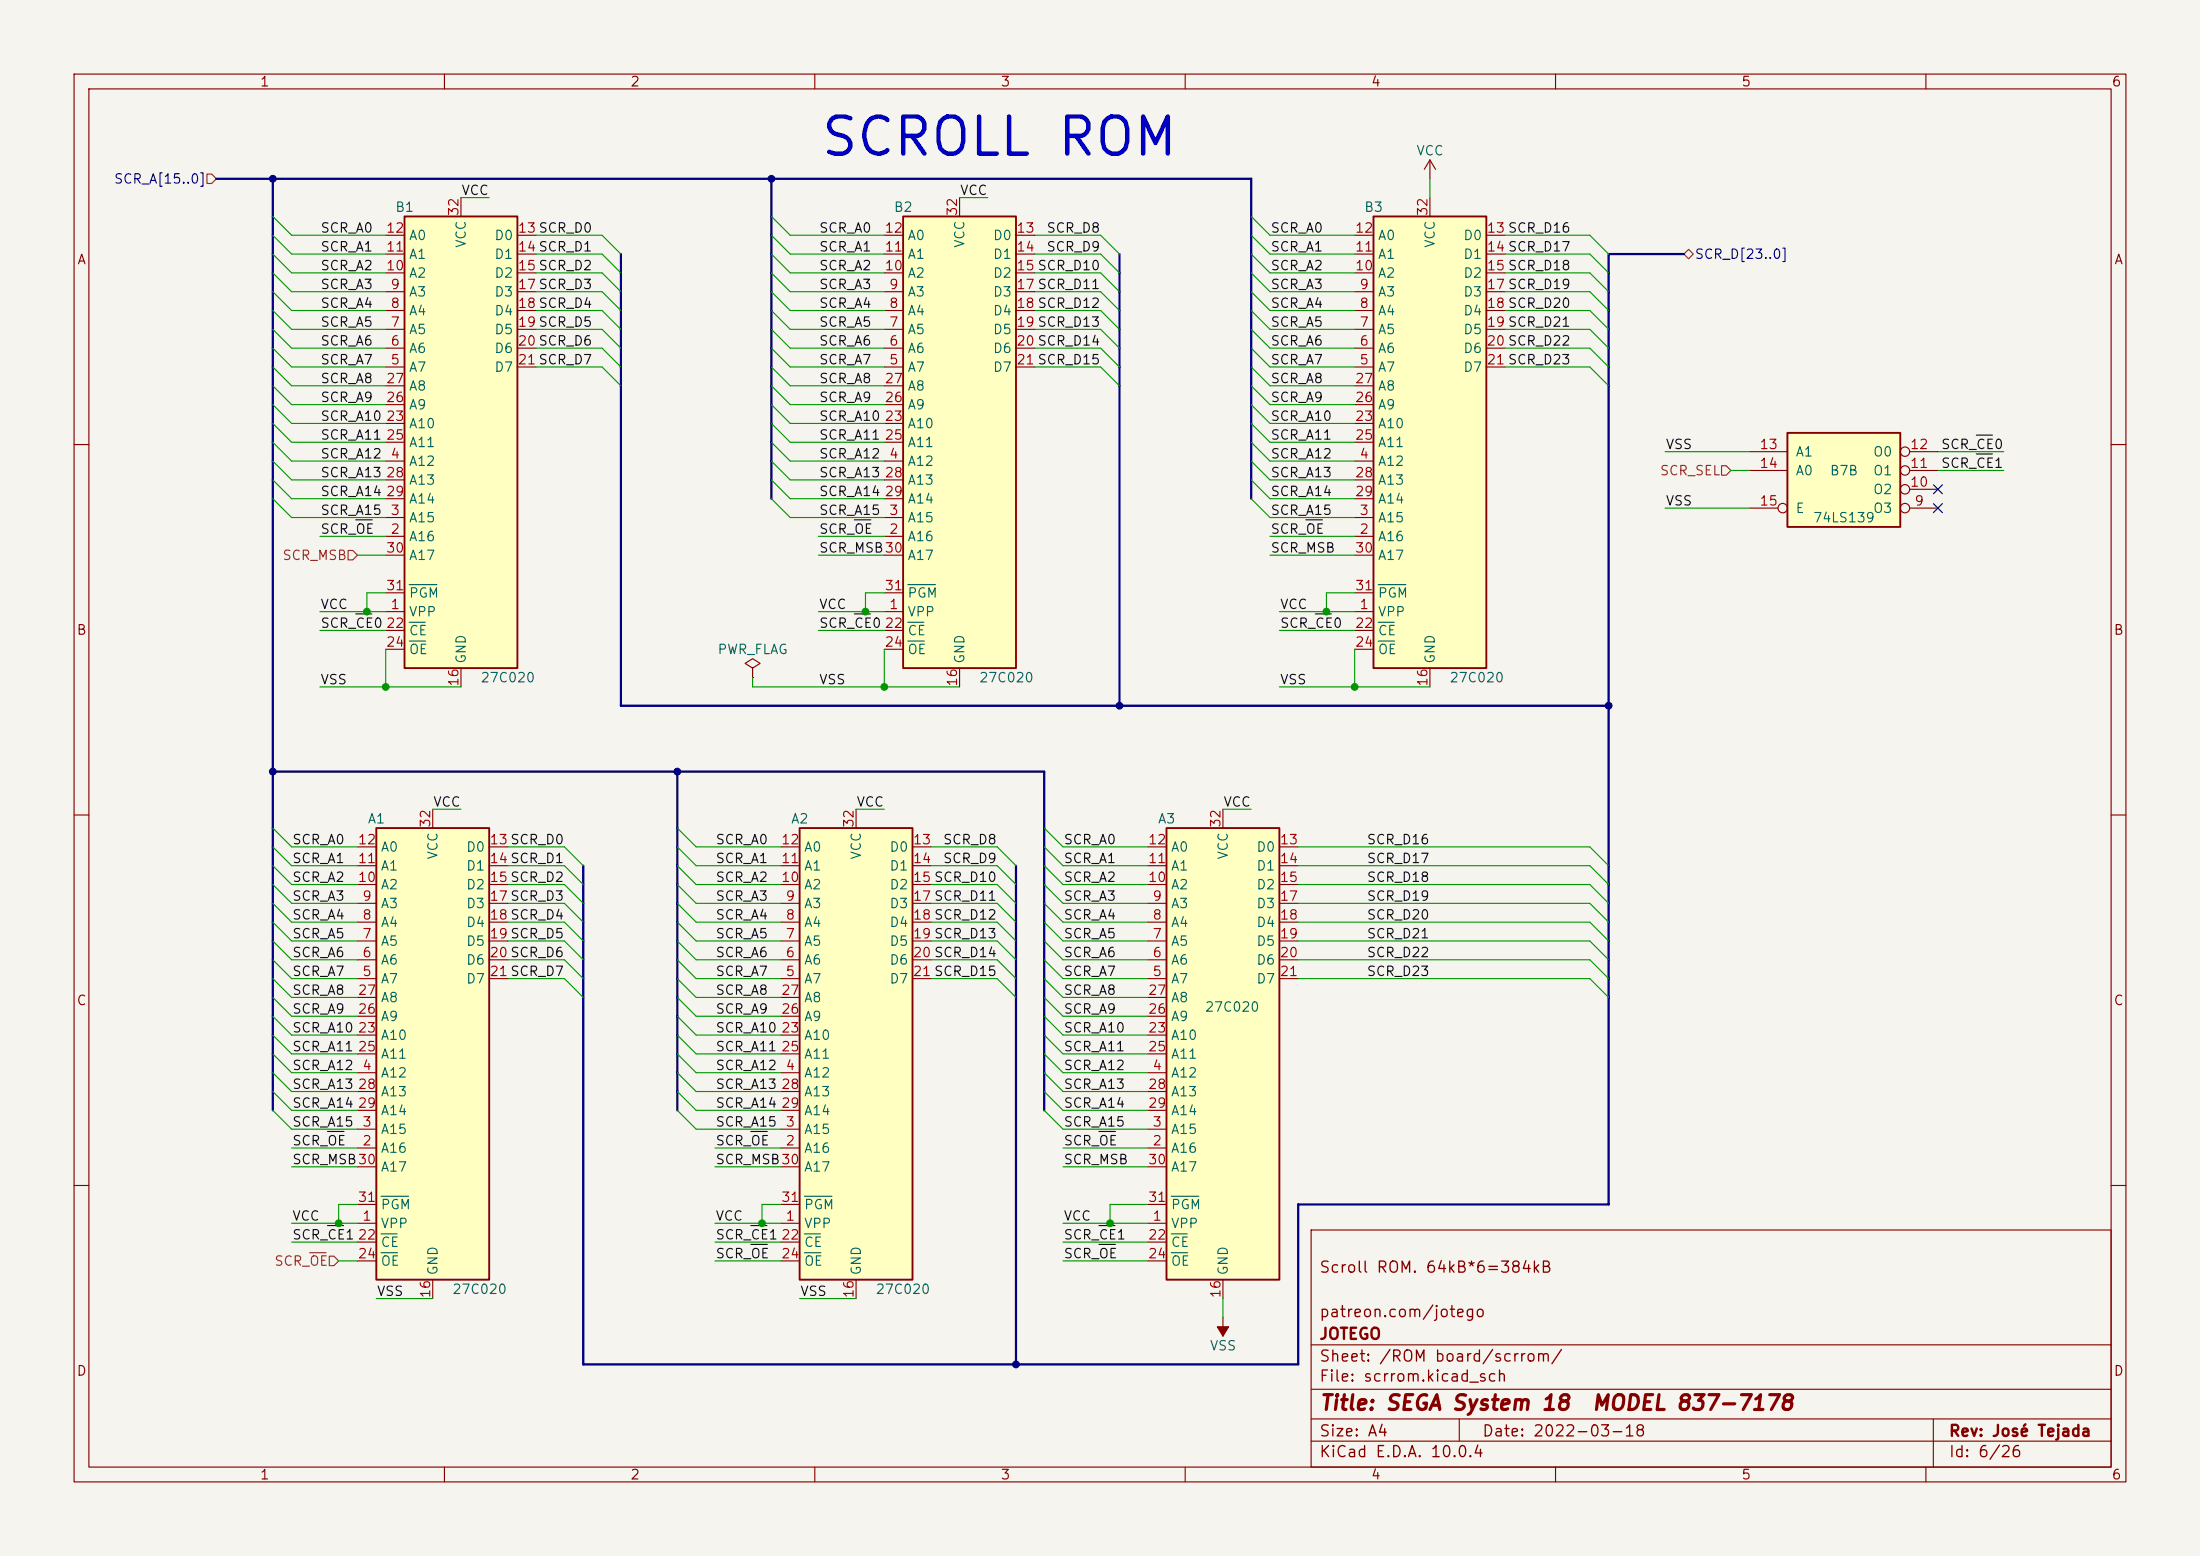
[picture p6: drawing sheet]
<svg xmlns="http://www.w3.org/2000/svg" width="297mm" height="210mm" viewBox="0 0 297 210" stroke-linecap="round" stroke-linejoin="round" font-family="sans-serif">
<path d="M0 0h297v210h-297z" fill="#f5f4ef" stroke="#f5f4ef" stroke-width=".14"/>
<g fill="none" stroke="#840000" stroke-width=".15">
<path d="M10 10h277v190h-277zM12 12h273v186h-273zM60 10v2M110 10v2M160 10v2M210 10v2M260 10v2M10 60h2M285 60h2M10 110h2M285 110h2M10 160h2"/>
<path d="M177 166h108v32h-108zM285 160h2M60 198v2M110 198v2M160 198v2M177 194.5h108M177 191.5h108M177 187.5h108M177 181.5h108M197 191.5v3M210 198v2M260 198v2"/>
<path d="M261 191.5v6.5"/>
</g>
<path d="M54.6 29.2h15.2v61h-15.2z" fill="#ffffc2"/>
<path d="M54.6 29.2h15.2v61h-15.2z" fill="none" stroke="#840000" stroke-width=".25"/>
<g fill="none" stroke="#840000" stroke-width=".15">
<path d="M52.1 39.4h2.5M52.1 36.8h2.5M52.1 34.3h2.5M52.1 31.8h2.5M62.2 26.7v2.5M69.8 39.4h2.6M69.8 36.8h2.6M69.8 34.3h2.6M69.8 31.8h2.6M193 21.6l-.7 1.3M193 21.6l.8 1.3M193 21.6v2.5"/>
<path d="M52.1 49.5h2.5M52.1 47h2.5M52.1 44.5h2.5M52.1 41.9h2.5M52.1 57.2h2.5M52.1 59.7h2.5M52.1 54.6h2.5M52.1 52.1h2.5M69.8 49.5h2.6M69.8 47h2.6M69.8 44.5h2.6M69.8 41.9h2.6"/>
<path d="M52.1 72.4h2.5M52.1 69.9h2.5M52.1 62.2h2.5M52.1 64.8h2.5M52.1 67.3h2.5M52.1 74.9h2.5M52.1 82.6h2.5M52.1 85.1h2.5M52.1 87.6h2.5M52.1 80h2.5M62.2 90.2v2.5"/>
</g>
<path d="M55.2 78.9h3.8M55.2 84h2.2M55.2 86.5h2.3" fill="none" stroke="#006464" stroke-width=".15"/>
<path d="M157.5 111.8h15.2v60.9h-15.2z" fill="#ffffc2"/>
<path d="M157.5 111.8h15.2v60.9h-15.2z" fill="none" stroke="#840000" stroke-width=".25"/>
<g fill="none" stroke="#840000" stroke-width=".15">
<path d="M154.9 119.4h2.6M154.9 116.8h2.6M154.9 114.3h2.6M165.1 109.2v2.6M172.7 119.4h2.6M172.7 116.8h2.6M172.7 114.3h2.6M154.9 132.1h2.6M154.9 129.5h2.6M154.9 127h2.6M154.9 124.5h2.6M154.9 121.9h2.6"/>
<path d="M154.9 139.7h2.6M154.9 137.2h2.6M154.9 134.6h2.6M172.7 132.1h2.6M172.7 129.5h2.6M172.7 127h2.6M172.7 124.5h2.6M172.7 121.9h2.6M154.9 154.9h2.6M154.9 152.4h2.6M154.9 144.8h2.6M154.9 142.2h2.6"/>
<path d="M154.9 147.3h2.6M154.9 149.9h2.6M154.9 157.5h2.6M154.9 165.1h2.6M154.9 167.6h2.6M154.9 170.2h2.6M154.9 162.6h2.6M165.1 172.7v2.6M165.1 177.8v2.5"/>
</g>
<path d="M158.1 166.5h2.2M158.1 169.1h2.2M158.1 161.5h3.8" fill="none" stroke="#006464" stroke-width=".15"/>
<path d="M164.3 179.1h1.6l-.8 1.2z" fill="#840000" stroke="#840000" stroke-width=".15"/>
<path d="M185.4 29.2h15.3v61h-15.3z" fill="#ffffc2"/>
<path d="M185.4 29.2h15.3v61h-15.3z" fill="none" stroke="#840000" stroke-width=".25"/>
<g fill="none" stroke="#840000" stroke-width=".15">
<path d="M182.9 39.4h2.5M182.9 36.8h2.5M182.9 34.3h2.5M182.9 31.8h2.5M193 26.7v2.5M200.7 39.4h2.5M200.7 36.8h2.5M200.7 34.3h2.5M200.7 31.8h2.5M182.9 49.5h2.5M182.9 47h2.5M182.9 44.5h2.5"/>
<path d="M182.9 41.9h2.5M182.9 57.2h2.5M182.9 59.7h2.5M182.9 54.6h2.5M182.9 52.1h2.5M200.7 49.5h2.5M200.7 47h2.5M200.7 44.5h2.5M200.7 41.9h2.5M182.9 72.4h2.5M182.9 69.9h2.5M182.9 62.2h2.5"/>
<path d="M182.9 64.8h2.5M182.9 67.3h2.5M182.9 74.9h2.5M182.9 82.6h2.5M182.9 85.1h2.5M182.9 87.6h2.5M182.9 80h2.5M193 90.2v2.5"/>
</g>
<path d="M186.1 78.9h3.7M186.1 84h2.1M186.1 86.5h2.2" fill="none" stroke="#006464" stroke-width=".15"/>
<path d="M241.3 58.4h15.2v12.7h-15.2z" fill="#ffffc2"/>
<path d="M241.3 58.4h15.2v12.7h-15.2z" fill="none" stroke="#840000" stroke-width=".25"/>
<g fill="none" stroke="#840000" stroke-width=".15">
<path d="M236.2 68.6h3.8M236.2 63.5h5.1M236.2 61h5.1M257.8 68.6h3.8M257.8 66h3.8M257.8 63.5h3.8M257.8 61h3.8"/>
<circle cx="240.7" cy="68.6" r=".63"/>
<circle cx="257.2" cy="66" r=".63"/>
<circle cx="257.2" cy="68.6" r=".63"/>
<circle cx="257.2" cy="61" r=".63"/>
<circle cx="257.2" cy="63.5" r=".63"/>
</g>
<path d="M50.8 111.8h15.2v60.9h-15.2z" fill="#ffffc2"/>
<path d="M50.8 111.8h15.2v60.9h-15.2z" fill="none" stroke="#840000" stroke-width=".25"/>
<g fill="none" stroke="#840000" stroke-width=".15">
<path d="M48.3 119.4h2.5M48.3 116.8h2.5M48.3 114.3h2.5M58.4 109.2v2.6M66 119.4h2.6M66 116.8h2.6M66 114.3h2.6M48.3 132.1h2.5M48.3 129.5h2.5M48.3 127h2.5M48.3 124.5h2.5M48.3 121.9h2.5"/>
<path d="M48.3 139.7h2.5M48.3 137.2h2.5M48.3 134.6h2.5M66 132.1h2.6M66 129.5h2.6M66 127h2.6M66 124.5h2.6M66 121.9h2.6M48.3 154.9h2.5M48.3 152.4h2.5M48.3 144.8h2.5M48.3 142.2h2.5"/>
<path d="M48.3 147.3h2.5M48.3 149.9h2.5M48.3 157.5h2.5M48.3 165.1h2.5M48.3 167.6h2.5M48.3 170.2h2.5M48.3 162.6h2.5M58.4 172.7v2.6"/>
</g>
<path d="M51.4 166.5h2.2M51.4 169.1h2.3M51.4 161.5h3.8" fill="none" stroke="#006464" stroke-width=".15"/>
<path d="M121.9 29.2h15.3v61h-15.3z" fill="#ffffc2"/>
<path d="M121.9 29.2h15.3v61h-15.3z" fill="none" stroke="#840000" stroke-width=".25"/>
<g fill="none" stroke="#840000" stroke-width=".15">
<path d="M119.4 39.4h2.5M119.4 36.8h2.5M119.4 34.3h2.5M119.4 31.8h2.5M129.5 26.7v2.5M137.2 39.4h2.5M137.2 36.8h2.5M137.2 34.3h2.5M137.2 31.8h2.5M119.4 49.5h2.5M119.4 47h2.5M119.4 44.5h2.5"/>
<path d="M119.4 41.9h2.5M119.4 57.2h2.5M119.4 59.7h2.5M119.4 54.6h2.5M119.4 52.1h2.5M137.2 49.5h2.5M137.2 47h2.5M137.2 44.5h2.5M137.2 41.9h2.5M119.4 72.4h2.5M119.4 69.9h2.5M119.4 62.2h2.5"/>
<path d="M119.4 64.8h2.5M119.4 67.3h2.5M119.4 74.9h2.5M119.4 82.6h2.5M119.4 85.1h2.5M119.4 87.6h2.5M119.4 80h2.5M129.5 90.2v2.5"/>
</g>
<path d="M122.6 78.9h3.7M122.6 84h2.1M122.6 86.5h2.2" fill="none" stroke="#006464" stroke-width=".15"/>
<path d="M107.9 111.8h15.3v60.9h-15.3z" fill="#ffffc2"/>
<path d="M107.9 111.8h15.3v60.9h-15.3z" fill="none" stroke="#840000" stroke-width=".25"/>
<g fill="none" stroke="#840000" stroke-width=".15">
<path d="M101.6 90.2l1-.7-1-.6-1 .6 1 .7v1.2M101.6 91.4h.1M105.4 119.4h2.5M105.4 116.8h2.5M105.4 114.3h2.5M115.6 109.2v2.6M123.2 119.4h2.5M123.2 116.8h2.5M123.2 114.3h2.5M105.4 132.1h2.5M105.4 129.5h2.5M105.4 127h2.5"/>
<path d="M105.4 124.5h2.5M105.4 121.9h2.5M105.4 139.7h2.5M105.4 137.2h2.5M105.4 134.6h2.5M123.2 132.1h2.5M123.2 129.5h2.5M123.2 127h2.5M123.2 124.5h2.5M123.2 121.9h2.5M105.4 154.9h2.5M105.4 152.4h2.5"/>
<path d="M105.4 144.8h2.5M105.4 142.2h2.5M105.4 147.3h2.5M105.4 149.9h2.5M105.4 157.5h2.5M105.4 165.1h2.5M105.4 167.6h2.5M105.4 170.2h2.5M105.4 162.6h2.5M115.6 172.7v2.6"/>
</g>
<path d="M108.6 166.5h2.2M108.6 169.1h2.2M108.6 161.5h3.7" fill="none" stroke="#006464" stroke-width=".15"/>
<path d="M27.9 23.5h.7l.6 .6-.6 .7h-.7zM227.3 34.3l.7-.6 .6 .6-.6 .6zM47 74.3h.6l.7 .6-.7 .7h-.6zM232.4 62.9h.6l.7 .6-.7 .6h-.6zM41.8 169.1h2.2M44.4 169.5h.7l.6 .7-.6 .6h-.7z" fill="none" stroke="#725600" stroke-width=".15"/>
<g fill="none" stroke="#0f0f0f" stroke-width=".15">
<path d="M266.8 58.7h2.2M48 70.2h2.2M115.3 70.2h2.3M176.3 70.2h2.2M266.8 61.3h2.2M48 82.9h2.2M115.3 82.9h2.2M177.6 82.9h2.1M44.2 152.7h2.2M101.4 152.7h2.2M148.4 152.7h2.2M44.2 165.4h2.2"/>
<path d="M101.4 165.4h2.1M101.4 168h2.2M148.4 165.4h2.1M148.4 168h2.2"/>
</g>
<path d="M29.2 24.1h139.7v43.2M36.8 24.1v125.8M83.8 34.3v61h133.4M104.1 24.1v43.2M151.1 34.3v61M227.3 34.3h-10.1v128.3h-41.9v21.6h-96.6v-67.4M36.8 104.1h104.2v45.8M91.4 104.1v45.8M137.2 116.8v67.4" fill="none" stroke="#000084" stroke-width=".3"/>
<g fill="none" stroke="#009600" stroke-width=".15">
<path d="M36.8 34.3l2.6 2.5h12.7M36.8 36.8l2.6 2.6h12.7M36.8 29.2l2.6 2.6h12.7M36.8 31.8l2.6 2.5h12.7M36.8 39.4l2.6 2.5h12.7M62.2 26.7h3.8M72.4 36.8h8.9l2.5 2.6M72.4 39.4h8.9l2.5 2.5M72.4 31.8h8.9l2.5 2.5M72.4 34.3h8.9l2.5 2.5M104.1 34.3l2.6 2.5h12.7M104.1 36.8l2.6 2.6h12.7"/>
<path d="M104.1 29.2l2.6 2.6h12.7M104.1 31.8l2.6 2.5h12.7M104.1 39.4l2.6 2.5h12.7M129.5 26.7h3.8M139.7 36.8h8.9l2.5 2.6M139.7 39.4h8.9l2.5 2.5M139.7 31.8h8.9l2.5 2.5M139.7 34.3h8.9l2.5 2.5M168.9 34.3l2.5 2.5h11.5M168.9 36.8l2.5 2.6h11.5M168.9 29.2l2.5 2.6h11.5M168.9 31.8l2.5 2.5h11.5"/>
<path d="M168.9 39.4l2.5 2.5h11.5M193 24.1v2.6M203.2 36.8h11.4l2.6 2.6M203.2 39.4h11.4l2.6 2.5M203.2 31.8h11.4l2.6 2.5M203.2 34.3h11.4l2.6 2.5M36.8 44.5l2.6 2.5h12.7M36.8 47l2.6 2.5h12.7M36.8 41.9l2.6 2.6h12.7M36.8 54.6l2.6 2.6h12.7M36.8 49.5l2.6 2.6h12.7M36.8 52.1l2.6 2.5h12.7"/>
<path d="M36.8 57.2l2.6 2.5h12.7M36.8 59.7l2.6 2.5h12.7M72.4 47h8.9l2.5 2.5M72.4 49.5h8.9l2.5 2.6M72.4 44.5h8.9l2.5 2.5M72.4 41.9h8.9l2.5 2.6M104.1 44.5l2.6 2.5h12.7M104.1 47l2.6 2.5h12.7M104.1 41.9l2.6 2.6h12.7M104.1 54.6l2.6 2.6h12.7M104.1 49.5l2.6 2.6h12.7M104.1 52.1l2.6 2.5h12.7"/>
<path d="M104.1 57.2l2.6 2.5h12.7M104.1 59.7l2.6 2.5h12.7M139.7 47h8.9l2.5 2.5M139.7 49.5h8.9l2.5 2.6M139.7 44.5h8.9l2.5 2.5M139.7 41.9h8.9l2.5 2.6M168.9 44.5l2.5 2.5h11.5M168.9 47l2.5 2.5h11.5M168.9 41.9l2.5 2.6h11.5M168.9 54.6l2.5 2.6h11.5M168.9 49.5l2.5 2.6h11.5M168.9 52.1l2.5 2.5h11.5"/>
<path d="M168.9 57.2l2.5 2.5h11.5M168.9 59.7l2.5 2.5h11.5M203.2 47h11.4l2.6 2.5M203.2 49.5h11.4l2.6 2.6M203.2 44.5h11.4l2.6 2.5M203.2 41.9h11.4l2.6 2.6M36.8 64.8l2.6 2.5h12.7M36.8 67.3l2.6 2.6h12.7M36.8 62.2l2.6 2.6h12.7M43.2 72.4h8.9M48.3 74.9h3.8M104.1 64.8l2.6 2.5h12.7"/>
<path d="M104.1 67.3l2.6 2.6h12.7M104.1 62.2l2.6 2.6h12.7M110.5 74.9h8.9M110.5 72.4h8.9M168.9 64.8l2.5 2.5h11.5M168.9 67.3l2.5 2.6h11.5M168.9 62.2l2.5 2.6h11.5M171.4 74.9h11.5M171.4 72.4h11.5M224.8 68.6h11.4M224.8 61h11.4M233.7 63.5h2.5"/>
<path d="M261.6 61h8.9M261.6 63.5h8.9M43.2 92.7h19M43.2 82.6h8.9M43.2 85.1h8.9M52.1 87.6v5.1M52.1 80h-2.6v2.6M101.6 91.4v1.3h27.9M110.5 82.6h8.9M110.5 85.1h8.9M119.4 80h-2.6v2.6M119.4 87.6v5.1"/>
<path d="M172.7 92.7h20.3M172.7 82.6h10.2M172.7 85.1h10.2M182.9 80h-3.8v2.6M182.9 87.6v5.1M36.8 111.8l2.6 2.5h8.9M36.8 116.8l2.6 2.6h8.9M36.8 119.4l2.6 2.5h8.9M36.8 114.3l2.6 2.5h8.9M58.4 109.2h3.8M68.6 114.3h7.6l2.5 2.5M68.6 119.4h7.6l2.5 2.5"/>
<path d="M68.6 116.8h7.6l2.5 2.6M91.4 111.8l2.6 2.5h11.4M91.4 116.8l2.6 2.6h11.4M91.4 119.4l2.6 2.5h11.4M91.4 114.3l2.6 2.5h11.4M115.6 109.2h3.8M125.7 114.3h8.9l2.6 2.5M125.7 119.4h8.9l2.6 2.5M125.7 116.8h8.9l2.6 2.6M141 111.8l2.5 2.5h11.4M141 116.8l2.5 2.6h11.4M141 119.4l2.5 2.5h11.4"/>
<path d="M141 114.3l2.5 2.5h11.4M165.1 109.2h3.8M175.3 114.3h39.3l2.6 2.5M175.3 119.4h39.3l2.6 2.5M175.3 116.8h39.3l2.6 2.6M36.8 127l2.6 2.5h8.9M36.8 121.9l2.6 2.6h8.9M36.8 124.5l2.6 2.5h8.9M36.8 134.6l2.6 2.6h8.9M36.8 129.5l2.6 2.6h8.9M36.8 139.7l2.6 2.5h8.9M36.8 132.1l2.6 2.5h8.9"/>
<path d="M36.8 137.2l2.6 2.5h8.9M68.6 129.5h7.6l2.5 2.6M68.6 124.5h7.6l2.5 2.5M68.6 127h7.6l2.5 2.5M68.6 121.9h7.6l2.5 2.6M68.6 132.1h7.6l2.5 2.5M91.4 127l2.6 2.5h11.4M91.4 121.9l2.6 2.6h11.4M91.4 124.5l2.6 2.5h11.4M91.4 134.6l2.6 2.6h11.4M91.4 129.5l2.6 2.6h11.4M91.4 139.7l2.6 2.5h11.4"/>
<path d="M91.4 132.1l2.6 2.5h11.4M91.4 137.2l2.6 2.5h11.4M125.7 129.5h8.9l2.6 2.6M125.7 124.5h8.9l2.6 2.5M125.7 127h8.9l2.6 2.5M125.7 121.9h8.9l2.6 2.6M125.7 132.1h8.9l2.6 2.5M141 127l2.5 2.5h11.4M141 121.9l2.5 2.6h11.4M141 124.5l2.5 2.5h11.4M141 134.6l2.5 2.6h11.4M141 129.5l2.5 2.6h11.4"/>
<path d="M141 139.7l2.5 2.5h11.4M141 132.1l2.5 2.5h11.4M141 137.2l2.5 2.5h11.4M175.3 129.5h39.3l2.6 2.6M175.3 124.5h39.3l2.6 2.5M175.3 127h39.3l2.6 2.5M175.3 121.9h39.3l2.6 2.6M175.3 132.1h39.3l2.6 2.5M36.8 147.3l2.6 2.6h8.9M36.8 149.9l2.6 2.5h8.9M36.8 144.8l2.6 2.5h8.9M36.8 142.2l2.6 2.6h8.9"/>
<path d="M39.4 157.5h8.9M39.4 154.9h8.9M91.4 147.3l2.6 2.6h11.4M91.4 149.9l2.6 2.5h11.4M91.4 144.8l2.6 2.5h11.4M91.4 142.2l2.6 2.6h11.4M96.5 157.5h8.9M96.5 154.9h8.9M141 147.3l2.5 2.6h11.4M141 149.9l2.5 2.5h11.4M141 144.8l2.5 2.5h11.4M141 142.2l2.5 2.6h11.4"/>
<path d="M143.5 157.5h11.4M143.5 154.9h11.4M39.4 165.1h8.9M39.4 167.6h8.9M45.7 170.2h2.6M48.3 162.6h-2.6v2.5M50.8 175.3h7.6M96.5 165.1h8.9M96.5 170.2h8.9M96.5 167.6h8.9M105.4 162.6h-2.5v2.5M107.9 175.3h7.7"/>
<path d="M143.5 165.1h11.4M143.5 170.2h11.4M143.5 167.6h11.4M154.9 162.6h-5v2.5M165.1 175.3v2.5"/>
</g>
<path d="M261 65.4l1.2 1.2M261 68l1.2 1.2M262.2 65.4l-1.2 1.2M262.2 68l-1.2 1.2" fill="none" stroke="#000084" stroke-width=".15"/>
<g fill="#009600" stroke="#009600" stroke-width=".14">
<circle cx="52.1" cy="92.7" r=".46"/>
<circle cx="49.5" cy="82.6" r=".46"/>
<circle cx="119.4" cy="92.7" r=".46"/>
<circle cx="116.8" cy="82.6" r=".46"/>
<circle cx="179.1" cy="82.6" r=".46"/>
<circle cx="182.9" cy="92.7" r=".46"/>
<circle cx="149.9" cy="165.1" r=".46"/>
<circle cx="45.7" cy="165.1" r=".46"/>
<circle cx="102.9" cy="165.1" r=".46"/>
</g>
<g fill="#000084" stroke="#000084" stroke-width=".14">
<circle cx="36.8" cy="24.1" r=".46"/>
<circle cx="104.1" cy="24.1" r=".46"/>
<circle cx="151.1" cy="95.3" r=".46"/>
<circle cx="137.2" cy="184.2" r=".46"/>
<circle cx="217.2" cy="95.3" r=".46"/>
<circle cx="91.4" cy="104.1" r=".46"/>
<circle cx="36.8" cy="104.1" r=".46"/>
</g>
<text font-size="5" fill="#0000c2" x="110.5" y="22.2">SCROLL ROM</text>
<g font-size="2" fill="#840000">
<text x="178" y="190.8">Title: SEGA System 18</text>
<text x="214.8" y="190.8">MODEL 837-7178</text>
</g>
<g font-size="1.5" fill="#840000">
<text x="178" y="172.2">Scroll ROM. 64kB*6=384kB</text>
<text x="178" y="178.2">patreon.com/jotego</text>
<text x="178" y="184.2">Sheet: /ROM board/scrrom/</text>
<text x="178" y="181.2">JOTEGO</text>
<text x="178" y="186.9">File: scrrom.kicad_sch</text>
<text x="178" y="197.1">KiCad E.D.A. 10.0.4</text>
<text x="178" y="194.3">Size: A4</text>
<text x="200" y="194.3">Date: 2022-03-18</text>
<text x="263" y="194.3">Rev: José Tejada</text>
<text x="263" y="197.1">Id: 6/26</text>
</g>
<g font-size="1.3" fill="#840000">
<text x="35" y="12">1</text>
<text x="85" y="12">2</text>
<text x="135" y="12">3</text>
<text x="185" y="12">4</text>
<text x="235" y="12">5</text>
<text x="285" y="12">6</text>
<text x="10.3" y="36">A</text>
<text x="285.3" y="36">A</text>
<text x="10.3" y="86">B</text>
<text x="285.3" y="86">B</text>
<text x="10.3" y="136">C</text>
<text x="285.3" y="136">C</text>
<text x="10.3" y="186">D</text>
<text x="285.3" y="186">D</text>
<text x="35" y="200">1</text>
<text x="85" y="200">2</text>
<text x="135" y="200">3</text>
<text x="185" y="200">4</text>
<text x="235" y="200">5</text>
<text x="285" y="200">6</text>
</g>
<g font-size="1.3" fill="#006464">
<text x="191.1" y="21.3">VCC</text>
<text x="53.3" y="28.9">B1</text>
<text x="120.6" y="28.9">B2</text>
<text x="184.1" y="28.9">B3</text>
<text x="55.1" y="35.3">A1</text>
<text x="55.1" y="32.7">A0</text>
<text x="63.2" y="33.5" transform="rotate(-90 63.2 33.5)">VCC</text>
<text x="66.7" y="32.7">D0</text>
<text x="66.7" y="35.3">D1</text>
<text x="122.4" y="35.3">A1</text>
<text x="122.4" y="32.7">A0</text>
<text x="130.5" y="33.5" transform="rotate(-90 130.5 33.5)">VCC</text>
<text x="134" y="32.7">D0</text>
<text x="134" y="35.3">D1</text>
<text x="185.9" y="35.3">A1</text>
<text x="185.9" y="32.7">A0</text>
<text x="194" y="33.5" transform="rotate(-90 194 33.5)">VCC</text>
<text x="197.5" y="32.7">D0</text>
<text x="197.5" y="35.3">D1</text>
<text x="55.1" y="40.3">A3</text>
<text x="55.1" y="37.8">A2</text>
<text x="66.7" y="37.8">D2</text>
<text x="66.7" y="40.3">D3</text>
<text x="122.4" y="40.3">A3</text>
<text x="122.4" y="37.8">A2</text>
<text x="134" y="37.8">D2</text>
<text x="134" y="40.3">D3</text>
<text x="185.9" y="40.3">A3</text>
<text x="185.9" y="37.8">A2</text>
<text x="197.5" y="37.8">D2</text>
<text x="197.5" y="40.3">D3</text>
<text x="55.1" y="48">A6</text>
<text x="55.1" y="45.4">A5</text>
<text x="55.1" y="42.9">A4</text>
<text x="66.7" y="42.9">D4</text>
<text x="66.7" y="45.4">D5</text>
<text x="66.7" y="48">D6</text>
<text x="122.4" y="48">A6</text>
<text x="122.4" y="45.4">A5</text>
<text x="122.4" y="42.9">A4</text>
<text x="134" y="42.9">D4</text>
<text x="134" y="45.4">D5</text>
<text x="134" y="48">D6</text>
<text x="185.9" y="48">A6</text>
<text x="185.9" y="45.4">A5</text>
<text x="185.9" y="42.9">A4</text>
<text x="197.5" y="42.9">D4</text>
<text x="197.5" y="45.4">D5</text>
<text x="197.5" y="48">D6</text>
<text x="55.1" y="50.5">A7</text>
<text x="55.1" y="53">A8</text>
<text x="66.7" y="50.5">D7</text>
<text x="122.4" y="50.5">A7</text>
<text x="122.4" y="53">A8</text>
<text x="134" y="50.5">D7</text>
<text x="185.9" y="50.5">A7</text>
<text x="185.9" y="53">A8</text>
<text x="197.5" y="50.5">D7</text>
<text x="55.1" y="58.1">A10</text>
<text x="55.1" y="55.6">A9</text>
<text x="122.4" y="58.1">A10</text>
<text x="122.4" y="55.6">A9</text>
<text x="185.9" y="58.1">A10</text>
<text x="185.9" y="55.6">A9</text>
<text x="55.1" y="63.2">A12</text>
<text x="55.1" y="60.7">A11</text>
<text x="55.1" y="65.7">A13</text>
<text x="122.4" y="63.2">A12</text>
<text x="122.4" y="60.7">A11</text>
<text x="122.4" y="65.7">A13</text>
<text x="185.9" y="63.2">A12</text>
<text x="185.9" y="60.7">A11</text>
<text x="185.9" y="65.7">A13</text>
<text x="242.3" y="61.9">A1</text>
<text x="242.3" y="64.5">A0</text>
<text x="246.9" y="64.5">B7B</text>
<text x="252.8" y="64.5">O1</text>
<text x="252.8" y="61.9">O0</text>
<text x="55.1" y="70.8">A15</text>
<text x="55.1" y="68.3">A14</text>
<text x="122.4" y="70.8">A15</text>
<text x="122.4" y="68.3">A14</text>
<text x="185.9" y="70.8">A15</text>
<text x="185.9" y="68.3">A14</text>
<text x="242.3" y="69.6">E</text>
<text x="244.7" y="70.8">74LS139</text>
<text x="252.8" y="69.6">O3</text>
<text x="252.8" y="67">O2</text>
<text x="55.1" y="73.4">A16</text>
<text x="55.1" y="75.9">A17</text>
<text x="122.4" y="73.4">A16</text>
<text x="122.4" y="75.9">A17</text>
<text x="185.9" y="73.4">A16</text>
<text x="185.9" y="75.9">A17</text>
<text x="55.1" y="83.5">VPP</text>
<text x="55.1" y="81">PGM</text>
<text x="122.4" y="83.5">VPP</text>
<text x="122.4" y="81">PGM</text>
<text x="185.9" y="83.5">VPP</text>
<text x="185.9" y="81">PGM</text>
<text x="55.1" y="86.1">CE</text>
<text x="55.1" y="88.6">OE</text>
<text x="63.2" y="89.7" transform="rotate(-90 63.2 89.7)">GND</text>
<text x="96.8" y="88.6">PWR_FLAG</text>
<text x="122.4" y="86.1">CE</text>
<text x="122.4" y="88.6">OE</text>
<text x="130.5" y="89.7" transform="rotate(-90 130.5 89.7)">GND</text>
<text x="185.9" y="86.1">CE</text>
<text x="185.9" y="88.6">OE</text>
<text x="194" y="89.7" transform="rotate(-90 194 89.7)">GND</text>
<text x="64.8" y="92.4">27C020</text>
<text x="132.1" y="92.4">27C020</text>
<text x="195.6" y="92.4">27C020</text>
<text x="49.5" y="111.5">A1</text>
<text x="106.7" y="111.5">A2</text>
<text x="156.2" y="111.5">A3</text>
<text x="51.3" y="117.8">A1</text>
<text x="51.3" y="115.3">A0</text>
<text x="59.4" y="116.1" transform="rotate(-90 59.4 116.1)">VCC</text>
<text x="62.8" y="115.3">D0</text>
<text x="62.8" y="117.8">D1</text>
<text x="108.5" y="117.8">A1</text>
<text x="108.5" y="115.3">A0</text>
<text x="116.5" y="116.1" transform="rotate(-90 116.5 116.1)">VCC</text>
<text x="120" y="115.3">D0</text>
<text x="120" y="117.8">D1</text>
<text x="158" y="117.8">A1</text>
<text x="158" y="115.3">A0</text>
<text x="166.1" y="116.1" transform="rotate(-90 166.1 116.1)">VCC</text>
<text x="169.5" y="115.3">D0</text>
<text x="169.5" y="117.8">D1</text>
<text x="51.3" y="125.4">A4</text>
<text x="51.3" y="122.9">A3</text>
<text x="51.3" y="120.4">A2</text>
<text x="62.8" y="120.4">D2</text>
<text x="62.8" y="122.9">D3</text>
<text x="62.8" y="125.4">D4</text>
<text x="108.5" y="125.4">A4</text>
<text x="108.5" y="122.9">A3</text>
<text x="108.5" y="120.4">A2</text>
<text x="120" y="120.4">D2</text>
<text x="120" y="122.9">D3</text>
<text x="120" y="125.4">D4</text>
<text x="158" y="125.4">A4</text>
<text x="158" y="122.9">A3</text>
<text x="158" y="120.4">A2</text>
<text x="169.5" y="120.4">D2</text>
<text x="169.5" y="122.9">D3</text>
<text x="169.5" y="125.4">D4</text>
<text x="51.3" y="130.5">A6</text>
<text x="51.3" y="128">A5</text>
<text x="62.8" y="128">D5</text>
<text x="62.8" y="130.5">D6</text>
<text x="108.5" y="130.5">A6</text>
<text x="108.5" y="128">A5</text>
<text x="120" y="128">D5</text>
<text x="120" y="130.5">D6</text>
<text x="158" y="130.5">A6</text>
<text x="158" y="128">A5</text>
<text x="169.5" y="128">D5</text>
<text x="169.5" y="130.5">D6</text>
<text x="51.3" y="133.1">A7</text>
<text x="51.3" y="135.6">A8</text>
<text x="62.8" y="133.1">D7</text>
<text x="108.5" y="133.1">A7</text>
<text x="108.5" y="135.6">A8</text>
<text x="120" y="133.1">D7</text>
<text x="158" y="133.1">A7</text>
<text x="158" y="135.6">A8</text>
<text x="162.6" y="136.9">27C020</text>
<text x="169.5" y="133.1">D7</text>
<text x="51.3" y="140.7">A10</text>
<text x="51.3" y="143.2">A11</text>
<text x="51.3" y="138.1">A9</text>
<text x="108.5" y="140.7">A10</text>
<text x="108.5" y="143.2">A11</text>
<text x="108.5" y="138.1">A9</text>
<text x="158" y="140.7">A10</text>
<text x="158" y="143.2">A11</text>
<text x="158" y="138.1">A9</text>
<text x="51.3" y="145.8">A12</text>
<text x="51.3" y="148.3">A13</text>
<text x="108.5" y="145.8">A12</text>
<text x="108.5" y="148.3">A13</text>
<text x="158" y="145.8">A12</text>
<text x="158" y="148.3">A13</text>
<text x="51.3" y="155.9">A16</text>
<text x="51.3" y="153.4">A15</text>
<text x="51.3" y="150.8">A14</text>
<text x="108.5" y="155.9">A16</text>
<text x="108.5" y="153.4">A15</text>
<text x="108.5" y="150.8">A14</text>
<text x="158" y="155.9">A16</text>
<text x="158" y="153.4">A15</text>
<text x="158" y="150.8">A14</text>
<text x="51.3" y="158.5">A17</text>
<text x="108.5" y="158.5">A17</text>
<text x="158" y="158.5">A17</text>
<text x="51.3" y="166.1">VPP</text>
<text x="51.3" y="163.5">PGM</text>
<text x="108.5" y="166.1">VPP</text>
<text x="108.5" y="163.5">PGM</text>
<text x="158" y="166.1">VPP</text>
<text x="158" y="163.5">PGM</text>
<text x="51.3" y="168.6">CE</text>
<text x="51.3" y="171.2">OE</text>
<text x="59.4" y="172.2" transform="rotate(-90 59.4 172.2)">GND</text>
<text x="108.5" y="168.6">CE</text>
<text x="108.5" y="171.2">OE</text>
<text x="116.5" y="172.2" transform="rotate(-90 116.5 172.2)">GND</text>
<text x="158" y="168.6">CE</text>
<text x="158" y="171.2">OE</text>
<text x="166.1" y="172.2" transform="rotate(-90 166.1 172.2)">GND</text>
<text x="61" y="175">27C020</text>
<text x="118.1" y="175">27C020</text>
<text x="163.2" y="182.6">VSS</text>
</g>
<g font-size="1.3" fill="#000084">
<text x="15.3" y="25.1">SCR_A[15..0]</text>
<text x="228.7" y="35.3">SCR_D[23..0]</text>
</g>
<g font-size="1.3" fill="#a90000">
<text x="62.2" y="29.3" transform="rotate(-90 62.2 29.3)">32</text>
<text x="129.5" y="29.3" transform="rotate(-90 129.5 29.3)">32</text>
<text x="193" y="29.3" transform="rotate(-90 193 29.3)">32</text>
<text x="52" y="34.3">11</text>
<text x="52" y="31.7">12</text>
<text x="69.8" y="31.7">13SCR_D0</text>
<text x="69.8" y="34.3">14SCR_D1</text>
<text x="119.3" y="34.3">11</text>
<text x="119.3" y="31.7">12</text>
<text x="137.1" y="31.7">13</text>
<text x="137.1" y="34.3">14</text>
<text x="182.8" y="34.3">11</text>
<text x="182.8" y="31.7">12</text>
<text x="200.6" y="31.7">13 SCR_D16</text>
<text x="200.6" y="34.3">14 SCR_D17</text>
<text x="52" y="36.8">10</text>
<text x="52.6" y="41.9">8</text>
<text x="52.6" y="39.3">9</text>
<text x="69.8" y="36.8">15SCR_D2</text>
<text x="69.8" y="39.3">17SCR_D3</text>
<text x="69.8" y="41.9">18SCR_D4</text>
<text x="119.3" y="36.8">10</text>
<text x="119.9" y="41.9">8</text>
<text x="119.9" y="39.3">9</text>
<text x="137.1" y="36.8">15 SCR_D10</text>
<text x="137.1" y="39.3">17 SCR_D11</text>
<text x="137.1" y="41.9">18 SCR_D12</text>
<text x="182.8" y="36.8">10</text>
<text x="183.4" y="41.9">8</text>
<text x="183.4" y="39.3">9</text>
<text x="200.6" y="36.8">15 SCR_D18</text>
<text x="200.6" y="39.3">17 SCR_D19</text>
<text x="200.6" y="41.9">18 SCR_D20</text>
<text x="52.6" y="47">6</text>
<text x="52.6" y="44.4">7</text>
<text x="69.8" y="44.4">19SCR_D5</text>
<text x="69.8" y="47">20SCR_D6</text>
<text x="119.9" y="47">6</text>
<text x="119.9" y="44.4">7</text>
<text x="137.1" y="44.4">19 SCR_D13</text>
<text x="137.1" y="47">20 SCR_D14</text>
<text x="183.4" y="47">6</text>
<text x="183.4" y="44.4">7</text>
<text x="200.6" y="44.4">19 SCR_D21</text>
<text x="200.6" y="47">20 SCR_D22</text>
<text x="52" y="52">27</text>
<text x="52.6" y="49.5">5</text>
<text x="69.8" y="49.5">21SCR_D7</text>
<text x="119.3" y="52">27</text>
<text x="119.9" y="49.5">5</text>
<text x="137.1" y="49.5">21 SCR_D15</text>
<text x="182.8" y="52">27</text>
<text x="183.4" y="49.5">5</text>
<text x="200.6" y="49.5">21 SCR_D23</text>
<text x="52" y="57.1">23</text>
<text x="52" y="59.7">25</text>
<text x="52" y="54.6">26</text>
<text x="119.3" y="57.1">23</text>
<text x="119.3" y="59.7">25</text>
<text x="119.3" y="54.6">26</text>
<text x="182.8" y="57.1">23</text>
<text x="182.8" y="59.7">25</text>
<text x="182.8" y="54.6">26</text>
<text x="52" y="64.7">28</text>
<text x="52.6" y="62.2">4</text>
<text x="119.3" y="64.7">28</text>
<text x="119.9" y="62.2">4</text>
<text x="182.8" y="64.7">28</text>
<text x="183.4" y="62.2">4</text>
<text x="237.4" y="60.9">13</text>
<text x="237.4" y="63.5">14</text>
<text x="257.8" y="63.5">11</text>
<text x="257.8" y="60.9">12</text>
<text x="52" y="67.3">29</text>
<text x="52.6" y="69.8">3</text>
<text x="119.3" y="67.3">29</text>
<text x="119.9" y="69.8">3</text>
<text x="182.8" y="67.3">29</text>
<text x="183.4" y="69.8">3</text>
<text x="237.4" y="68.6">15</text>
<text x="257.8" y="66">10</text>
<text x="258.4" y="68.6">9</text>
<text x="52" y="74.9">30</text>
<text x="52.6" y="72.4">2</text>
<text x="119.9" y="72.4">2</text>
<text x="182.8" y="74.9">30</text>
<text x="183.4" y="72.4">2</text>
<text x="52" y="80">31</text>
<text x="52.6" y="82.5">1</text>
<text x="119.3" y="80">31</text>
<text x="119.9" y="82.5">1</text>
<text x="182.8" y="80">31</text>
<text x="183.4" y="82.5">1</text>
<text x="52" y="85.1">22</text>
<text x="52" y="87.6">24</text>
<text x="119.3" y="85.1">22</text>
<text x="119.3" y="87.6">24</text>
<text x="182.8" y="85.1">22</text>
<text x="182.8" y="87.6">24</text>
<text x="62.2" y="92.8" transform="rotate(-90 62.2 92.8)">16</text>
<text x="129.5" y="92.8" transform="rotate(-90 129.5 92.8)">16</text>
<text x="193" y="92.8" transform="rotate(-90 193 92.8)">16</text>
<text x="58.4" y="111.8" transform="rotate(-90 58.4 111.8)">32</text>
<text x="115.5" y="111.8" transform="rotate(-90 115.5 111.8)">32</text>
<text x="165.1" y="111.8" transform="rotate(-90 165.1 111.8)">32</text>
<text x="48.2" y="119.4">10</text>
<text x="48.2" y="116.8">11</text>
<text x="48.2" y="114.3">12</text>
<text x="66" y="114.3">13SCR_D0</text>
<text x="66" y="116.8">14SCR_D1</text>
<text x="66" y="119.4">15SCR_D2</text>
<text x="105.4" y="119.4">10</text>
<text x="105.4" y="116.8">11</text>
<text x="105.4" y="114.3">12</text>
<text x="123.1" y="114.3">13</text>
<text x="123.1" y="116.8">14</text>
<text x="123.1" y="119.4">15 SCR_D10</text>
<text x="154.9" y="119.4">10</text>
<text x="154.9" y="116.8">11</text>
<text x="154.9" y="114.3">12</text>
<text x="172.7" y="114.3">13</text>
<text x="172.7" y="116.8">14</text>
<text x="172.7" y="119.4">15</text>
<text x="48.8" y="124.4">8</text>
<text x="48.8" y="121.9">9</text>
<text x="66" y="121.9">17SCR_D3</text>
<text x="66" y="124.4">18SCR_D4</text>
<text x="106" y="124.4">8</text>
<text x="106" y="121.9">9</text>
<text x="123.1" y="121.9">17 SCR_D11</text>
<text x="123.1" y="124.4">18 SCR_D12</text>
<text x="155.5" y="124.4">8</text>
<text x="155.5" y="121.9">9</text>
<text x="172.7" y="121.9">17</text>
<text x="172.7" y="124.4">18</text>
<text x="48.8" y="129.5">6</text>
<text x="48.8" y="127">7</text>
<text x="66" y="127">19SCR_D5</text>
<text x="66" y="129.5">20SCR_D6</text>
<text x="106" y="129.5">6</text>
<text x="106" y="127">7</text>
<text x="123.1" y="127">19 SCR_D13</text>
<text x="123.1" y="129.5">20 SCR_D14</text>
<text x="155.5" y="129.5">6</text>
<text x="155.5" y="127">7</text>
<text x="172.7" y="127">19</text>
<text x="172.7" y="129.5">20</text>
<text x="48.2" y="137.1">26</text>
<text x="48.2" y="134.6">27</text>
<text x="48.8" y="132.1">5</text>
<text x="66" y="132.1">21SCR_D7</text>
<text x="105.4" y="137.1">26</text>
<text x="105.4" y="134.6">27</text>
<text x="106" y="132.1">5</text>
<text x="123.1" y="132.1">21 SCR_D15</text>
<text x="154.9" y="137.1">26</text>
<text x="154.9" y="134.6">27</text>
<text x="155.5" y="132.1">5</text>
<text x="172.7" y="132.1">21</text>
<text x="48.2" y="139.7">23</text>
<text x="48.2" y="142.2">25</text>
<text x="105.4" y="139.7">23</text>
<text x="105.4" y="142.2">25</text>
<text x="154.9" y="139.7">23</text>
<text x="154.9" y="142.2">25</text>
<text x="48.2" y="147.3">28</text>
<text x="48.2" y="149.8">29</text>
<text x="48.8" y="144.8">4</text>
<text x="105.4" y="147.3">28</text>
<text x="105.4" y="149.8">29</text>
<text x="106" y="144.8">4</text>
<text x="154.9" y="147.3">28</text>
<text x="154.9" y="149.8">29</text>
<text x="155.5" y="144.8">4</text>
<text x="48.8" y="154.9">2</text>
<text x="48.8" y="152.4">3</text>
<text x="106" y="154.9">2</text>
<text x="106" y="152.4">3</text>
<text x="155.5" y="154.9">2</text>
<text x="155.5" y="152.4">3</text>
<text x="154.9" y="157.5">30</text>
<text x="48.2" y="167.6">22</text>
<text x="48.2" y="162.5">31</text>
<text x="48.8" y="165.1">1</text>
<text x="105.4" y="167.6">22</text>
<text x="105.4" y="162.5">31</text>
<text x="106" y="165.1">1</text>
<text x="154.9" y="167.6">22</text>
<text x="154.9" y="162.5">31</text>
<text x="155.5" y="165.1">1</text>
<text x="48.2" y="170.2">24</text>
<text x="105.4" y="170.2">24</text>
<text x="154.9" y="170.2">24</text>
<text x="58.4" y="175.3" transform="rotate(-90 58.4 175.3)">16</text>
<text x="115.5" y="175.3" transform="rotate(-90 115.5 175.3)">16</text>
<text x="165.1" y="175.3" transform="rotate(-90 165.1 175.3)">16</text>
</g>
<g font-size="1.3" fill="#0f0f0f">
<text x="62.2" y="26.6">VCC</text>
<text x="129.5" y="26.6">VCC</text>
<text x="43.2" y="31.7">SCR_A0</text>
<text x="43.2" y="34.3">SCR_A1</text>
<text x="110.5" y="31.7">SCR_A0</text>
<text x="110.5" y="34.3">SCR_A1</text>
<text x="141.2" y="34.3">SCR_D9</text>
<text x="141.2" y="31.7">SCR_D8</text>
<text x="171.4" y="31.7">SCR_A0</text>
<text x="171.4" y="34.3">SCR_A1</text>
<text x="43.2" y="39.3">SCR_A3</text>
<text x="43.2" y="36.8">SCR_A2</text>
<text x="43.2" y="41.9">SCR_A4</text>
<text x="110.5" y="39.3">SCR_A3</text>
<text x="110.5" y="41.9">SCR_A4</text>
<text x="110.5" y="36.8">SCR_A2</text>
<text x="171.4" y="36.8">SCR_A2</text>
<text x="171.4" y="39.3">SCR_A3</text>
<text x="171.4" y="41.9">SCR_A4</text>
<text x="43.2" y="47">SCR_A6</text>
<text x="43.2" y="44.4">SCR_A5</text>
<text x="110.5" y="44.4">SCR_A5</text>
<text x="110.5" y="47">SCR_A6</text>
<text x="171.4" y="44.4">SCR_A5</text>
<text x="171.4" y="47">SCR_A6</text>
<text x="43.2" y="52">SCR_A8</text>
<text x="43.2" y="49.5">SCR_A7</text>
<text x="110.5" y="49.5">SCR_A7</text>
<text x="110.5" y="52">SCR_A8</text>
<text x="171.4" y="52">SCR_A8</text>
<text x="171.4" y="49.5">SCR_A7</text>
<text x="43.2" y="57.1">SCR_A10</text>
<text x="43.2" y="59.7">SCR_A11</text>
<text x="43.2" y="54.6">SCR_A9</text>
<text x="110.5" y="59.7">SCR_A11</text>
<text x="110.5" y="57.1">SCR_A10</text>
<text x="110.5" y="54.6">SCR_A9</text>
<text x="171.4" y="57.1">SCR_A10</text>
<text x="171.4" y="54.6">SCR_A9</text>
<text x="171.4" y="59.7">SCR_A11</text>
<text x="43.2" y="64.7">SCR_A13</text>
<text x="43.2" y="62.2">SCR_A12</text>
<text x="110.5" y="62.2">SCR_A12</text>
<text x="110.5" y="64.7">SCR_A13</text>
<text x="171.4" y="62.2">SCR_A12</text>
<text x="171.4" y="64.7">SCR_A13</text>
<text x="224.8" y="60.9">VSS</text>
<text x="262" y="60.9">SCR_CE0</text>
<text x="262" y="63.5">SCR_CE1</text>
<text x="43.2" y="69.8">SCR_A15</text>
<text x="43.2" y="67.3">SCR_A14</text>
<text x="110.5" y="67.3">SCR_A14</text>
<text x="110.5" y="69.8">SCR_A15</text>
<text x="171.4" y="69.8">SCR_A15</text>
<text x="171.4" y="67.3">SCR_A14</text>
<text x="224.8" y="68.5">VSS</text>
<text x="43.2" y="72.4">SCR_OE</text>
<text x="110.5" y="72.4">SCR_OE</text>
<text x="110.5" y="74.9">SCR_MSB30</text>
<text x="171.4" y="74.9">SCR_MSB</text>
<text x="171.4" y="72.4">SCR_OE</text>
<text x="43.2" y="82.5">VCC</text>
<text x="110.5" y="82.5">VCC</text>
<text x="172.7" y="82.5">VCC</text>
<text x="43.2" y="85.1">SCR_CE0</text>
<text x="110.5" y="85.1">SCR_CE0</text>
<text x="172.7" y="85.1">SCR_CE0</text>
<text x="43.2" y="92.7">VSS</text>
<text x="110.5" y="92.7">VSS</text>
<text x="172.7" y="92.7">VSS</text>
<text x="58.4" y="109.2">VCC</text>
<text x="115.5" y="109.2">VCC</text>
<text x="165.1" y="109.2">VCC</text>
<text x="39.4" y="119.3">SCR_A2</text>
<text x="39.4" y="116.8">SCR_A1</text>
<text x="39.4" y="114.3">SCR_A0</text>
<text x="96.5" y="116.8">SCR_A1</text>
<text x="96.5" y="119.3">SCR_A2</text>
<text x="96.5" y="114.3">SCR_A0</text>
<text x="127.2" y="116.8">SCR_D9</text>
<text x="127.2" y="114.3">SCR_D8</text>
<text x="143.5" y="119.3">SCR_A2</text>
<text x="143.5" y="116.8">SCR_A1</text>
<text x="143.5" y="114.3">SCR_A0</text>
<text x="184.4" y="119.3">SCR_D18</text>
<text x="184.4" y="114.3">SCR_D16</text>
<text x="184.4" y="116.8">SCR_D17</text>
<text x="39.4" y="121.9">SCR_A3</text>
<text x="39.4" y="124.4">SCR_A4</text>
<text x="96.5" y="121.9">SCR_A3</text>
<text x="96.5" y="124.4">SCR_A4</text>
<text x="143.5" y="124.4">SCR_A4</text>
<text x="143.5" y="121.9">SCR_A3</text>
<text x="184.4" y="124.4">SCR_D20</text>
<text x="184.4" y="121.9">SCR_D19</text>
<text x="39.4" y="129.5">SCR_A6</text>
<text x="39.4" y="127">SCR_A5</text>
<text x="96.5" y="127">SCR_A5</text>
<text x="96.5" y="129.5">SCR_A6</text>
<text x="143.5" y="129.5">SCR_A6</text>
<text x="143.5" y="127">SCR_A5</text>
<text x="184.4" y="129.5">SCR_D22</text>
<text x="184.4" y="127">SCR_D21</text>
<text x="39.4" y="134.6">SCR_A8</text>
<text x="39.4" y="132">SCR_A7</text>
<text x="39.4" y="137.1">SCR_A9</text>
<text x="96.5" y="134.6">SCR_A8</text>
<text x="96.5" y="137.1">SCR_A9</text>
<text x="96.5" y="132">SCR_A7</text>
<text x="143.5" y="134.6">SCR_A8</text>
<text x="143.5" y="132">SCR_A7</text>
<text x="143.5" y="137.1">SCR_A9</text>
<text x="184.4" y="132">SCR_D23</text>
<text x="39.4" y="139.7">SCR_A10</text>
<text x="39.4" y="142.2">SCR_A11</text>
<text x="96.5" y="142.2">SCR_A11</text>
<text x="96.5" y="139.7">SCR_A10</text>
<text x="143.5" y="142.2">SCR_A11</text>
<text x="143.5" y="139.7">SCR_A10</text>
<text x="39.4" y="147.3">SCR_A13</text>
<text x="39.4" y="149.8">SCR_A14</text>
<text x="39.4" y="144.7">SCR_A12</text>
<text x="96.5" y="147.3">SCR_A13</text>
<text x="96.5" y="149.8">SCR_A14</text>
<text x="96.5" y="144.7">SCR_A12</text>
<text x="143.5" y="149.8">SCR_A14</text>
<text x="143.5" y="147.3">SCR_A13</text>
<text x="143.5" y="144.7">SCR_A12</text>
<text x="39.4" y="154.9">SCR_OE</text>
<text x="39.4" y="152.4">SCR_A15</text>
<text x="96.5" y="152.4">SCR_A15</text>
<text x="96.5" y="154.9">SCR_OE</text>
<text x="143.5" y="152.4">SCR_A15</text>
<text x="143.5" y="154.9">SCR_OE</text>
<text x="39.4" y="157.4">SCR_MSB30</text>
<text x="96.5" y="157.4">SCR_MSB30</text>
<text x="143.5" y="157.4">SCR_MSB</text>
<text x="39.4" y="165.1">VCC</text>
<text x="39.4" y="167.6">SCR_CE1</text>
<text x="96.5" y="165.1">VCC</text>
<text x="96.5" y="167.6">SCR_CE1</text>
<text x="143.5" y="165.1">VCC</text>
<text x="143.5" y="167.6">SCR_CE1</text>
<text x="96.5" y="170.1">SCR_OE</text>
<text x="143.5" y="170.1">SCR_OE</text>
<text x="50.8" y="175.2">VSS</text>
<text x="107.9" y="175.2">VSS</text>
</g>
<g font-size="1.3" fill="#725600">
<text x="224" y="64.5">SCR_SEL</text>
<text x="38" y="75.9">SCR_MSB</text>
<text x="36.9" y="171.2">SCR_OE</text>
</g>
</svg>
